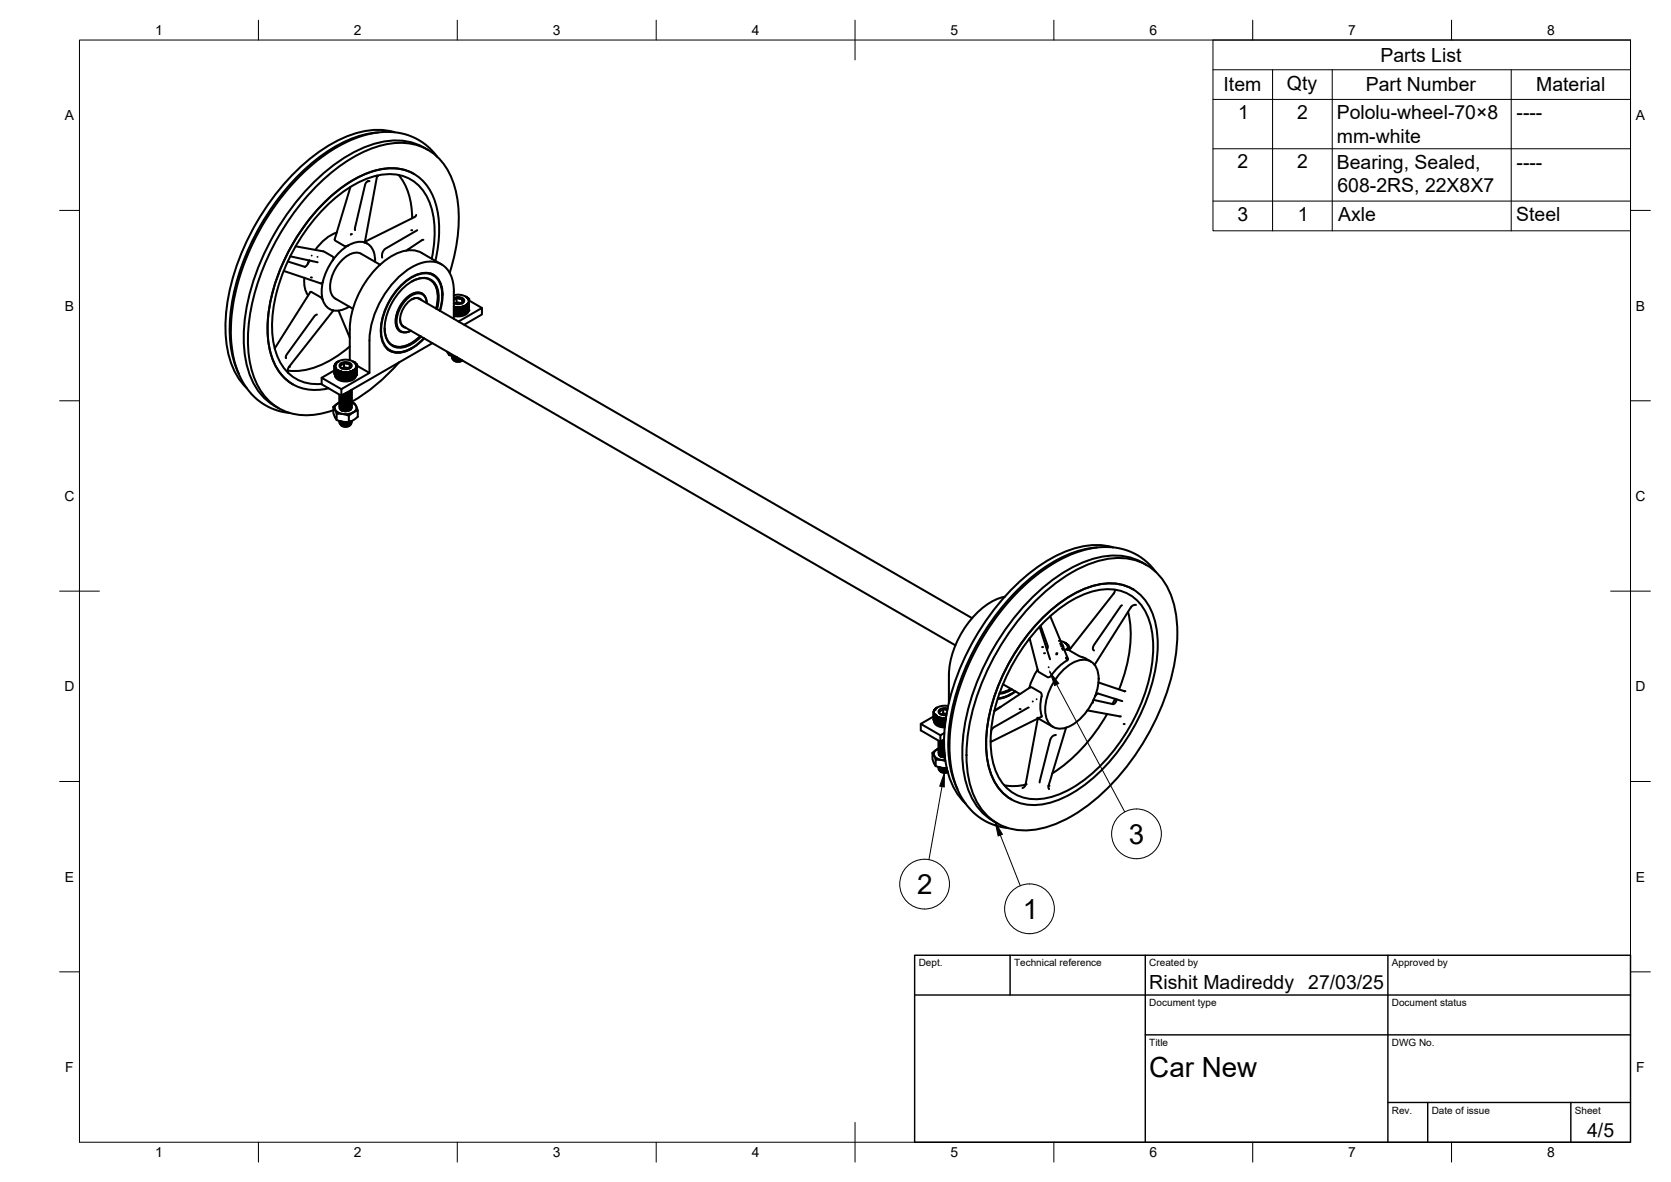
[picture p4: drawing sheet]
<svg xmlns="http://www.w3.org/2000/svg" width="420mm" height="297mm" viewBox="0 0 420 297" stroke-linecap="round" stroke-linejoin="round" font-family="sans-serif">
<!-- layer: Visible -->
<g fill="none" stroke="#000" stroke-width=".51">
<path d="M95.1 33.3a30 30 0 0 0-17.2 8.1 60.9 60.9 0 0 0-20 37.5 28.2 28.2 0 0 0 2.2 15.1M99.2 33.2a19 19 0 0 0-13.3 1.7 51.1 51.1 0 0 0-21.4 21.1 53.3 53.3 0 0 0-7.8 27.2 20.5 20.5 0 0 0 5.4 14.4M107.6 37.7a15.5 15.5 0 0 0-14.3-1.3 43.4 43.4 0 0 0-19.7 15.4 57.3 57.3 0 0 0-12.3 33 22.2 22.2 0 0 0 4.1 14 14.6 14.6 0 0 0 4.7 3.8M109.9 39.4a15.7 15.7 0 0 0-17-5.7 39.5 39.5 0 0 0-19.7 12.9 60.1 60.1 0 0 0-15.1 34.2 24.9 24.9 0 0 0 4.7 17.7 14.8 14.8 0 0 0 10 5.3M84.7 58.4a11.1 11.1 0 0 0-5.4 4.4M88.1 47l-4 13.2 2.4 1.6 .4 .1 .7-.2M88.2 59h.1M92.7 45.5l-.5 .2-.4 .6-2.5 11v.5M94.8 44.1l-3.1 16.8h-.1M100.2 43.9a16.4 16.4 0 0 1 3.4 10.9M104.1 43.7a13.5 13.5 0 0 0-12-.1 40.8 40.8 0 0 0-18.5 17.7 40.8 40.8 0 0 0-6.1 24.9 13.5 13.5 0 0 0 6.1 10.3M104.6 54l-.4 .6-12.4 6.2"/>
<path d="M104.9 57.9l-8 4.6a2.16 2.16 0 0 0-.8 2.2M71.3 68.1l9.3 3.1 .4-.1 .2-.4M72.3 65.7l4.4 1.4M73 64.4l6.9 1.5M74.3 61.9l7 1.3 2.3 1.3a.68 .68 0 0 1 .1 .9M76.5 69.8l.1 2.2 .3 1.2 .6 1M77.4 66.3l.4-.9-.4 .9-.8 .8M78.4 64.2h.1M79.7 79l-.6 .5-7 9.5-.3 .7 .1 .3M79.8 64.6h.1M81.2 75.5l-.6-.8-2.5-1.4-9 14.3M81.2 70.7l-.3 2.2 .3 2.6"/>
<path d="M81.2 75.5a3.8 3.8 0 0 0 5.8 2l.8-.4M83.8 78l-11.1 14.2a1.61 1.61 0 0 0-.2 1.5M85.1 78.1l2.8 6.7M87.6 61.7a4.2 4.2 0 0 1 5.8 .5l.7 1.6 .2 2M87.6 61.7a15 15 0 0 0-6.4 9M91.7 60.9l.7 .3M95.6 66.5l-4.7-2.7a4 4 0 0 0-4.7 1.4 9.2 9.2 0 0 0-3 8.4l.7 1.1 .4 .4 4.5 2.5M102 75.1a3.7 3.7 0 0 1 4.1-1.3 2.6 2.6 0 0 1 1.2 2.4 2.3 2.3 0 0 0-1.3-2.3 2.3 2.3 0 0 0-2.6 .4 8.1 8.1 0 0 0-3.6 7.2 2.19 2.19 0 0 0 3.5 1.6 2.37 2.37 0 0 1-2.7 .1 2.37 2.37 0 0 1-1.1-2.5 8.6 8.6 0 0 1 2.5-5.6zM102.7 62.6l-.1 .3M103.5 75.3l.8-.4 1.1 .2 139 80.2M103.5 70.8a4.1 4.1 0 0 1 5.8 .6 7.8 7.8 0 0 1 .4 6.2M106 75.4a2.04 2.04 0 0 0-3 .2 5.7 5.7 0 0 0-2.1 5.9l.6 .7 .5 .2"/>
<path d="M106.1 63.6a7.5 7.5 0 0 0-7.5 .7 23.4 23.4 0 0 0-10.6 18.4M106.1 63.6l4.9 2.8M106.2 73.8a3.1 3.1 0 0 0-3.8 .9 7.4 7.4 0 0 0-2.6 7.7l.9 .9M106.5 60.3l-4.3 2.7M108.1 70.3a5.7 5.7 0 0 1 1.8 6.1l-.2 1.1M108.1 68.7a5.2 5.2 0 0 1 3.1 5.5M108.6 65a23.9 23.9 0 0 0-1-15.1 10.5 10.5 0 0 0-12.5-5.8 29.5 29.5 0 0 0-15.2 10 45.6 45.6 0 0 0-11.5 27.2 17 17 0 0 0 3.6 12 10.2 10.2 0 0 0 8.9 3.2M108.6 68.9l.3 .1M109.5 65.5a25.4 25.4 0 0 0-1.1-17.2 11.3 11.3 0 0 0-13.8-5.5 34.2 34.2 0 0 0-17.2 12.8 46.3 46.3 0 0 0-10.1 27.8 16.2 16.2 0 0 0 4.9 12.2 11.7 11.7 0 0 0 10.4 2M109.9 77.7a7.7 7.7 0 0 0-.7-6.7 4.5 4.5 0 0 0-6-.1 14.5 14.5 0 0 0-6.4 13.1 3.8 3.8 0 0 0 5.4 3.1 10.1 10.1 0 0 0 3.7-2.5M110.6 78.1a8.7 8.7 0 0 0-.7-8.1 4.5 4.5 0 0 0-5.7-.6 16.6 16.6 0 0 0-8.3 14.4 4.4 4.4 0 0 0 5 4.7 10.5 10.5 0 0 0 5.7-3.5M110.6 78.1a8.8 8.8 0 0 0-.6-8.2 4.9 4.9 0 0 0-6.3-.4 16.8 16.8 0 0 0-7.9 14.8 4.5 4.5 0 0 0 7 3.7 12.8 12.8 0 0 0 3.9-3"/>
<path d="M113.1 68.6a38.5 38.5 0 0 0 1.1-22 14 14 0 0 0-17.6-10.2 39.4 39.4 0 0 0-20 13.7 59.4 59.4 0 0 0-14.2 34 23.6 23.6 0 0 0 4 15.3 13.7 13.7 0 0 0 13.9 4.6l3.5-.9M114.1 75.4l.7-.6 .7 .3 .7-.1 .4 .8-.4 .4M114.1 79h.1M114.1 74.2a4.3 4.3 0 0 1 3 .3M114.1 73.3v6.8M114.1 77.1l.1 1.8M114.1 74.9l1.3-.2a.93 .93 0 0 1 1 .2 .93 .93 0 0 1 .2 1l-1.2 .5-1.3-.2M114.1 73.3a7.7 7.7 0 0 0-3.1-6.9 7.3 7.3 0 0 0-7.5 .8 23.4 23.4 0 0 0-10.6 18.3v8.2l-7.1 4.1v1.6l22.9-13.2M114.2 78.9v.1M114.2 77.1v.1M114.3 79h.1M114.3 77.1h.1"/>
<path d="M114.3 77.1v1.9M114.4 77.1v1.9M114.4 77.2h.1M114.4 79h.1M114.5 79h.1M114.5 77.2v1.8M114.5 77.2h.1M114.6 77.2h.1M114.6 77.2v1.8M114.6 79h.1M114.7 79h.1M114.7 79l.1 .1"/>
<path d="M114.7 77.2v1.8M114.7 77.2h.1M114.8 77.2h.1M114.8 77.2v.1M114.8 77.3v1.7M114.8 79h.1M114.8 74.8v1.2M114.9 79.1h.1M115 77.2h.1M115 79.1h.1M115 77.2l-.1 1.8M115 77.2l-.1 .1"/>
<path d="M115 77.2v.1M115 77.3l-.1 1.8M115 79v.1M115.1 77.3v1.8M115.2 79v.1M115.2 77.2h.1M115.2 79.1h.1M115.2 77.2h-.1M115.2 77.2v.1M115.2 77.3v1.8M115.4 77.2h.1M115.4 77.3v1.8"/>
<path d="M115.4 79.1h.1M115.4 77.2v.1M115.6 79.1h.1M115.6 77.3v1.7M115.6 79h.1M115.6 77.2h.1M115.6 77.2v.1M115.6 77.2v1.8M115.6 79v.1M115.7 79h-.1M115.8 77.2h.1M115.8 79h.1"/>
<path d="M115.8 77.2v1.8M115.9 77.2h.1M115.9 79h.1M116 77.1v1.9zM116 77.2h.1M116 77.1l.1 .1M116.2 75v1.2l-1.4-.2-.5 .3M116.2 79h.1M116.2 77.1h.1M116.2 77.1v1.8M116.2 77.1v.1M116.2 78.9v.1"/>
<path d="M116.3 77.1h.1M116.3 77.2v1.7M116.4 77h.1M116.4 78.9h.1M116.4 77v1.9M116.4 77v.1M116.5 77.1h.1M116.5 77.1v1.8M116.5 78.9h.1M116.6 77h.1M116.6 78.9h.1M116.6 77v1.8"/>
<path d="M116.6 77v.1M116.6 78.8v.1M116.7 78.8h-.1M116.8 78.8h.1M116.8 77h.1M116.8 78.7v.1M116.8 76.9v.1M116.8 76.9h.1M116.8 77v1.8M116.9 78.7h.1M116.9 76.8h.1M116.9 76.8v1.9"/>
<path d="M116.9 76.9h.1M116.9 76.8l.1 .1M117 78.7h-.1M117 76.9h.1M117 76.9v1.8M117 78.6v.1M117.1 78.6h.1M117.1 76.8h.1M117.1 74.5v.1M117.1 76.7v.1M117.1 76.8v1.8M117.1 74.6h.1"/>
<path d="M117.2 78.6h-.1M117.2 74.6h.1M117.2 78.5l-.1 .1M117.2 78.5h.1M117.3 76.7l-.1 1.8M117.3 74.7h.1M117.3 78.5h-.1M117.3 76.7v1.8M117.3 76.7h.1M117.3 74.6h.1M117.3 78.5h.1M117.3 76.6h.1"/>
<path d="M117.4 76.6h.1M117.4 76.5v1.9M117.4 76.6v1.8M117.4 74.7l.1 .1M117.4 74.7v.1M117.4 78.4h.1M117.5 74.8v.1M117.5 76.5h.1M117.5 76.5v1.8M117.5 74.8h.1M117.5 78.3l-.2 .2M117.5 78.3h.1"/>
<path d="M117.5 74.9l.2 .1M117.6 74.9h.1M117.6 76.4h.1M117.6 76.3v.1M117.6 76.4v1.8M117.6 78.2h.1M117.7 74.9v.1M117.7 78.2h.1M117.7 75.1h.1M117.7 76.2v.1M117.7 76.2h.1M117.7 76.3v1.8"/>
<path d="M117.7 78.1l-.2 .2M117.7 78.1h.1M117.7 75.1l.1 .2M117.7 76.3h.1M117.8 78l-.1 .1M117.8 75.1v.1M117.8 75.2h.1M117.8 76.2h.1M117.8 76.1v.1M117.8 76.1h.1M117.8 78h.1M117.8 77.9v.1"/>
<path d="M117.9 76h.1M117.8 75.3h.1M117.8 76.2v1.8M117.9 76v.1M117.9 75.3h.1M117.9 75.9h.1M117.9 75.4h.1M117.9 77.8a2.28 2.28 0 0 1-2.8 1.7l-1-.1M117.9 76l-.1 1.9M117.9 75.3v.1M117.9 77.8v.1M117.9 77.8h.1"/>
<path d="M117.9 75.8h.1M117.9 75.7h.1M117.9 75.5v.1M117.9 75.5h.1M117.9 75.9v.1M117.9 75.4v.2M117.9 77.7h.1M117.9 75.7v1.8M117.9 75.6v.1M117.9 75.8v1.9M117.9 77.6v.1M117.9 77.6h.1"/>
<path d="M117.9 75.5l3.3 1.9M73.6 96.5v.1M80.9 94.9l4.9 2.9M84.1 93.1l-3.2 1.8v1.7l4.9 2.8M84.1 91.9v1.9M84.1 92.1v1.8M84.2 92h-.1M84.2 91.8h.1M84.2 91.9h.1M84.2 92.2v2v-.3M84.2 93.9h.1M84.2 92.1h.1"/>
<path d="M84.2 91.8v.1M84.2 92h.1M84.2 92.2h.1M84.2 92.1v.1M84.2 94h.1M84.2 91.7h.1M84.2 91.7v.1M84.2 92.4h.1M84.2 92.4v1.8M84.2 94.1v.1M84.2 94.2l.1 .1M84.2 92.3v.1"/>
<path d="M84.2 91.6h.1M84.3 92.5v1.8M84.3 91.5l-.1 .1M84.3 94.3h.1M84.3 92.5h.1M84.3 91.5h.1M84.3 94.3l.2 .2M84.3 92.4v.1M84.3 92.6l.1 1.8M84.3 94.4h.1M84.4 94.4h.1M84.4 92.6h-.1"/>
<path d="M84.4 92.6h.1M84.4 91.4h.1M84.4 91.4h-.1M84.4 92.7l.1 1.8M84.4 92.7v1.8M84.4 91.3l-.1 .2M84.4 94.5h.1M84.4 91.3h.1M84.4 92.7h.1M84.5 91.3h.1M84.5 94.6h.1M84.5 94.5h.1"/>
<path d="M84.5 91.3h-.1M84.5 91.2v.1M84.5 92.8l.1 1.8M84.6 92.8h.1M84.6 91.2h-.1M84.6 94.6v.1M84.6 94.7l.2 .1M84.6 92.8v.1M84.6 91.1v.1M84.6 94.7h.1M84.7 91.1h.1M84.7 94.7h.1"/>
<path d="M84.7 92.9h.1M84.7 92.9v1.8M84.7 94.7v.1M84.7 91v.1M84.8 93v1.8M84.8 93h.1M84.8 94.8v.1M84.8 94.8h.1M84.8 91h.1M84.8 90.9h.1M84.8 94.9h.1M84.9 93.1v1.8"/>
<path d="M84.9 94.9h.1M84.9 93.1h.1M84.9 94.9l.1 .1M85 90.9l-.4 .3M85 93.1h-.1M85 94.9h.1M85 93.1h.1M85 90.9a4 4 0 0 1 4 .1M85 93.1v1.8M85.1 93.2v1.8M85.1 95h.1M85.1 93.2h.1"/>
<path d="M85.1 93.1v.1M85.2 93.3v1.8M85.2 95.1h.1M85.3 93.3v1.8M85.3 95.1h.1M85.3 93.3h-.1M85.3 93.3h.1M85.4 99.2v.1M85.4 95.2h.1M85.4 93.3l.1 1.9M85.4 93.4v1.8M85.4 95.1v.1"/>
<path d="M85.5 93.3l-.1 .1M85.5 95.2h.1M85.5 93.3v.1M85.5 91.5a2.02 2.02 0 0 1 2.9 .2 1.34 1.34 0 0 1-1.7 1.1 .94 .94 0 0 1-1-.3 .94 .94 0 0 1-.2-1zM85.6 95.2h.1M85.6 93.4h.1M85.6 93.4v1.8M85.7 93.4v1.8M85.7 93.4h.1M85.7 95.2h.1M85.8 93.5l.1 1.8M85.8 93.4v.1"/>
<path d="M85.9 92.5l-.1-.1a.44 .44 0 0 1-.3-.5 .44 .44 0 0 1 .5-.3l.5-.4 .9 .2a.63 .63 0 0 1 .8 .7l.1 .1-.4 .4M85.9 93.4l-.1 .1M85.9 93.4v1.9M85.9 95.3h.1M85.9 93.4v.1M86 95.3h.1M86 93.5v1.8M86 93.5h.1M86.1 93.5v1.8M86.1 93.5h.1M86.1 95.3h.1M86.2 93.6v1.7"/>
<path d="M86.2 95.3v.1M86.2 95.4h.1M86.2 93.5v.1M86.3 100h1M86.3 93.5h.1M86.3 93.5h-.1M86.3 93.5v1.8M86.3 93.5v.1M86.3 95.3v.1M86.4 95.4h.1M86.4 93.5v.1M86.5 93.5l-.1 1.9"/>
<path d="M86.5 93.5v1.9M86.5 93.5v.1M86.5 91.2v1.1M86.5 95.4h.1M86.7 95.4h.1M86.7 93.5h.1M86.7 93.5v1.9M86.7 93.6l-.1 1.8M86.7 93.6h.1M86.9 93.5v1.9zM86.9 93.6h.1M87 98.8a1.58 1.58 0 0 0 1.4-.8 1.44 1.44 0 0 1-1.5 .8h.4"/>
<path d="M87.1 93.5v1.9zM87.1 93.6h.1M87.3 95.4h.1M87.3 93.5l.1 1.9M87.3 93.5v1.9M87.3 93.5v.1M87.3 99.6h-1M87.4 95.4h.1M87.5 95.3v.1M87.5 95.4h.1M87.5 93.5h.1M87.5 93.5v1.8"/>
<path d="M87.5 93.5v.1M87.6 93.5v.1M87.6 93.6v1.7M87.6 95.3v.1M87.7 93.5h.1M87.7 93.5v1.8M87.7 95.3h.1M87.8 95.3h-.1M87.8 93.5h.1M87.8 93.5v1.8M87.8 95.3h.1M87.9 93.4h.1"/>
<path d="M87.9 93.4v1.9M87.9 91.4v1.1M87.9 93.4v.1M87.9 95.3h.1M87.9 92.5l-1.4-.2-.5 .3M87.9 93.4l.1 1.9M87.9 82.7v7.8M88 93.4v.1M88 95.3h-.1M88 87.1a21.9 21.9 0 0 1-14.5 6.1l-1.1-.1M88 95.2v.1M88.1 95.2h.1"/>
<path d="M88.2 93.4h.1M88.1 93.4h.1M88.2 95.2h-.1M88.2 93.4l-.1 1.8M88.2 95.2h.1M88.3 95.2h.1M88.3 93.3v.1M88.3 93.3l.1 .1M88.3 93.4v1.8M88.4 95.1v.1M88.4 99.7a1.58 1.58 0 0 1-2.5 1l-.4-.3-.1-.5M88.4 99.3a1.58 1.58 0 0 1-2.5 1l-.4-.3-.1-.5"/>
<path d="M88.4 98.9a1.67 1.67 0 0 1-2.8 .8l-.2-.5M88.4 98.4a1.48 1.48 0 0 1-2.1 1.1l-.4-.1M88.4 98a1.48 1.48 0 0 1-2.1 1.2M88.4 98.3a1.64 1.64 0 0 1-2.1 .9h1M88.4 98.6a1.75 1.75 0 0 1-2.7 .8M88.4 99a1.71 1.71 0 0 1-3 .3M88.4 99.4a1.69 1.69 0 0 1-3 .2M88.4 99.9a1.71 1.71 0 0 1-3 .2v-.1M88.4 98.2v.1M88.5 95.1h.1M88.5 93.2h.1M88.5 93.2v1.9"/>
<path d="M88.5 93.3h.1M88.5 93.2v.1M88.5 93.3v1.8M88.6 95.1h-.1M88.6 93.1v1.9zM88.7 95h.1M88.8 93.1h.1M88.8 93.1v1.8M88.8 94.9h.1M88.8 94.9v.1M88.9 93.1v1.8M88.9 93.1h.1"/>
<path d="M88.9 94.9h.1M88.9 90.9l.1 .1M89 93v.1M89 93.1v1.7M89 94.9h-.2M89 90.9h.1M89 94.8v.1M89 93h.1M89 91h.1M89 93v1.8M89.1 91h.1M89.1 92.9h.1"/>
<path d="M89.1 92.9v1.8M89.1 94.7h.1M89.1 91v.1M89.1 94.7l-.1 .1M89.1 91.1l.1 .1M89.1 91.1h.1M89.2 94.7h-.1M89.2 91.2h.1M89.2 91.1l.1 .1M89.2 92.8v.1M89.2 91.2l.1 .1M89.3 94.6h-.1"/>
<path d="M89.3 92.8l-.1 1.8M89.3 92.8v1.8M89.3 92.7h.1M89.3 91.3h.1M89.3 94.5h.1M89.3 94.6l-.2 .1M89.3 91.2v.1M89.3 92.7v1.8M89.3 91.3l.2 .2M89.4 94.5h-.1M89.4 91.3h.1M89.4 91.4h.1"/>
<path d="M89.4 92.7v1.8M89.4 92.6h.1M89.4 94.4h.1M89.5 94.4h-.1M89.5 92.6v1.8M89.5 91.5h.1M89.5 92.5h.1M89.5 94.3l-.2 .2M89.5 94.3h.1M89.5 91.6h.1M89.5 91.5l.1 .1M89.5 92.5v1.8"/>
<path d="M89.6 92.4h.1M89.6 92.4h-.1M89.6 92.2h.1M89.6 92.2v.1M89.6 91.6h.1M89.6 92.3v.1M89.6 94.2l-.1 .1M89.6 94.1v.1M89.6 91.7h.1M89.6 91.7v.3M89.6 92.3v2a2.64 2.64 0 0 1-3.5 1.5l-1.3-.5a1.15 1.15 0 0 1-.6-1.1M89.6 94.1h.1"/>
<path d="M89.6 94h.1M89.6 92.1v.1M89.6 92h.1M89.6 91.8l3.3 1.9M89.6 92.1h.1M89.6 91.8v.1M89.6 91.9h.1M89.6 93.9h.1M89.6 92v1.8M89.6 92.1v1.9M96.7 82.5a4.1 4.1 0 0 0 3.5 4.7 7.8 7.8 0 0 0 5.5-2.7M97.6 87.9l.3 .2"/>
<path d="M100.4 91a46.7 46.7 0 0 1-12 10M100.6 80.2l.2 .9 .6 .9 138.8 80.2M103.4 87.5a5.2 5.2 0 0 1-6.2 .1M103.5 87.5l-.1 .1M105.7 84.5a6.9 6.9 0 0 1-6.4 2.5l-.7-.2M112.5 88.4a1.6 1.6 0 0 0 1.6 1.2l.6 .1M112.9 88.7v.5M113.7 89.8a1.57 1.57 0 0 0 2.3 .7M113.7 89.7a1.29 1.29 0 0 0 1.9 .9l.4-.2M113.9 90.3l.1 .1a1.84 1.84 0 0 0 2.2 .2M114 89.6l1 .2M114.2 89.6l.7 .2"/>
<path d="M114.6 90.6h1M114.6 89.8l.4 .1M115.3 80.8l5.9-3.4v1.6l-4.5 2.6M115.5 90.2a1.48 1.48 0 0 1-1.8-.7 1.47 1.47 0 0 0 1.9 .7h-1M116.2 90.6l-.8 .3-1.2-.2M83.8 102.2l1.6-1.1a1.5 1.5 0 0 0-1.1 1.8M84.2 102.9l.4 1.1h1.6M84.2 102.9l-.4-.7 .1 1.9a2.22 2.22 0 0 0 2.6 1.9h1.2M84.3 102.9l.9 .8 1 .3M84.6 104v1.6M85.4 100.9h.1M85.4 101.7h.1"/>
<path d="M85.4 102.3a1.34 1.34 0 0 0 2 1l.8-.4M85.7 105.9a2.39 2.39 0 0 0 1.9 .1M85.9 105.9l.7 .2h.8M85.9 107l.8 .3 1-.2M86.2 104l1.5 .5M86.3 106.9h1M86.3 106.1h1M86.3 103.3h1M86.3 102.9h1M86.3 102h1M86.3 101.6h1M86.3 101.2h1"/>
<path d="M86.3 100.4h1M87.3 106.5h-1M87.3 102.4l-1 .1M87.3 100.8h-1M87.9 107l-.2 .1M88.2 102.9l-.3 .2M88.3 105.8a1.81 1.81 0 0 1-2.9 0 1.87 1.87 0 0 0 2.9 0M88.3 106.3a1.64 1.64 0 0 1-2.7 .3M88.4 105.8a1.6 1.6 0 0 1-2.5 1l-.4-.3-.1-.5M88.4 102.1a1.67 1.67 0 0 1-2.7 .9l-.3-.5M88.4 101.7a1.58 1.58 0 0 1-2.5 1l-.4-.3-.1-.5M88.4 101.3a1.6 1.6 0 0 1-2.5 1l-.4-.3-.1-.5"/>
<path d="M88.4 100.9a1.58 1.58 0 0 1-2.5 1l-.5-.4v-.4M88.4 100.5a1.58 1.58 0 0 1-2.5 1l-.4-.3-.1-.5M88.4 100.1a1.6 1.6 0 0 1-2.5 1l-.4-.3-.1-.5M88.4 102.4l-.2 .5M88.4 101.1a1.97 1.97 0 0 1 1.5 1.7l.1 1.9-1.2 .9-1.1 .4v-1.5l1.1-.9 1.2-.4M88.4 100.3a1.7 1.7 0 0 1-3 .2M88.4 100.7a1.78 1.78 0 0 1-2.9 .5l-.1-.3M88.4 101.1a1.74 1.74 0 0 1-3 .2M88.4 101.5a1.71 1.71 0 0 1-3 .2M88.4 101.9a1.7 1.7 0 0 1-3 .2M88.4 102.3a1.84 1.84 0 0 1-2.6 .8h.1M88.4 106a1.7 1.7 0 0 1-3 .2"/>
<path d="M88.4 101.1h.1M88.4 102.3h.1M88.4 101.1a1.33 1.33 0 0 1 1.2 1.3 1.33 1.33 0 0 1-1.1 1.4l-1.4 .3-.9-.1M275.8 137.6a30 30 0 0 0-17.2 8.1 60.9 60.9 0 0 0-20 37.5 28.2 28.2 0 0 0 2.1 15.1M279.9 137.6a19 19 0 0 0-13.4 1.6 51.1 51.1 0 0 0-21.4 21.2 53.3 53.3 0 0 0-7.7 27.1 20.5 20.5 0 0 0 5.4 14.4M252.6 150a17.9 17.9 0 0 0-10.9 9.1 21.7 21.7 0 0 0-3.1 10.5v7M260.5 150.9a37 37 0 0 1 17-10.3 13.9 13.9 0 0 1 17.3 10 38.1 38.1 0 0 1-1 22.2 60.1 60.1 0 0 1-22.4 31.1 24.2 24.2 0 0 1-15.3 4.7 13.8 13.8 0 0 1-11.9-10.3 38.1 38.1 0 0 1 1.1-22.2 63.4 63.4 0 0 1 15.2-25.2zM261.4 157.5l2.6 8.2M261.5 156a30.1 30.1 0 0 1 15.2-9.2 11.2 11.2 0 0 1 13.2 7.6 29 29 0 0 1-.3 17.8 49.3 49.3 0 0 1-18.4 26.1 18.9 18.9 0 0 1-13.6 3.8 11.5 11.5 0 0 1-9-9.3 35.2 35.2 0 0 1 3.1-22.2 51.6 51.6 0 0 1 9.8-14.6zM261.6 157.2l1.9 5.2-.3 .9M263.1 155.8a26.8 26.8 0 0 1 13.2-7.5 10.6 10.6 0 0 1 12.5 7.2 29.7 29.7 0 0 1-1.1 19.3 45 45 0 0 1-18.2 23.3 15.7 15.7 0 0 1-12.6 2.2 11.3 11.3 0 0 1-7.2-8.5 32.9 32.9 0 0 1 2.4-19.7 48.7 48.7 0 0 1 11-16.3zM264.1 154.9l4.4 10.7-.1 .3a15.8 15.8 0 0 0-4.4 4.2h-.6l-2.3-1.3-2.2-8.4"/>
<path d="M280.4 148.2l-.4 .9-11.1 14.3 2.3 1.4 1.8 .7M282.1 152.1l-7.1 10a.9 .9 0 0 0 .1 1.4M283.6 153.7a32.4 32.4 0 0 1-2.2 19.5M284.8 148a13.5 13.5 0 0 0-12-.1 40.8 40.8 0 0 0-18.5 17.7 40.8 40.8 0 0 0-6.1 25 13.5 13.5 0 0 0 6.1 10.3M285.6 152l-.7 .2-.5 .4-9.2 14.5M288.3 142a15.5 15.5 0 0 0-14.3-1.3 43.4 43.4 0 0 0-19.7 15.5 57.3 57.3 0 0 0-12.3 32.9 22.2 22.2 0 0 0 4.1 14.1l2.3 2.2 1.3 .9M290.6 143.7a15.8 15.8 0 0 0-16.8-5.8 39.2 39.2 0 0 0-19.6 12.7 60.3 60.3 0 0 0-15.4 34.3 25.5 25.5 0 0 0 4.2 17.4 14.9 14.9 0 0 0 10.4 5.8M234.8 179h.1M234.8 179v1.8M234.8 178.8v.2M234.8 179.1v1.9M234.8 179.1h.1"/>
<path d="M234.8 178.9h.1M234.8 178.8h.1M234.8 178.7h.1M234.8 179.2h.1M234.8 179.2v.1M234.8 179.3l.1 1.9M234.8 178.6v.2M234.9 179.3h-.1M234.9 178.6l-.1 .1M234.9 178.6h.1M234.9 179.3v.1M234.9 179.3h.1"/>
<path d="M234.9 179.5v1.8M234.9 178.5h.1M234.9 179.4h.1M234.9 179.5h.1M235 178.4l-.1 .2M235 178.4h.1M235 179.5l.1 2M235 179.6h.1M235 178.3h.1M235.1 179.7v1.8M235.1 178.2h.1M235.1 179.7h.1"/>
<path d="M235.1 179.7l.1 1.9M235.1 179.6v.1M235.1 178.2v.1M235.2 178.1l-.2 .2M235.2 179.8v1.8M235.2 178.1h.1M235.2 179.8h.1M235.2 179.7v.1M235.3 179.9v1.8M235.3 178l-.1 .1M235.3 179.9h.1M235.3 178h.1"/>
<path d="M235.4 178h-.1M235.4 179.9h-.1M235.4 177.9h.1M235.4 180h.1M235.5 179.9l-.1 .1M235.5 177.9h.1M235.5 177.9h-.1M235.5 179.9v.1M235.5 180v1.8M237.2 178.1v1.2M238 179.4l-.8-.1-.6 .3M238.2 178.4h-.3a1.2 1.2 0 0 0-1.5 .3h-.3l.4 .8"/>
<path d="M238.3 178h-1.2a.83 .83 0 0 0-1 .5 .83 .83 0 0 0 .4 1l1.5 .2M238.4 177.4a4 4 0 0 0-2.9 .5M251.6 177.6l-1.6 .9M252.2 172l4.3 2.4M254.1 174.5l-1.6 .7-1.6 .4M254.2 173.1l-1.4 .7-1.4 .3M254.3 173.1l-1.5 .8-1.4 .3M254.5 173.2l-1.7 .8-1.5 .3M255.3 173.7l-2.6 1.4-1.8 .4M255.4 173.8l-2.7 1.4-1.8 .4M258.7 177.8l-8.8 5-.6 .7-.1 .8M258.7 160.7l.3 .2"/>
<path d="M259.7 176.3h.1M260.7 175.7h.1M260.9 168.3l-1.1 1.9-1 2.7M261.9 175v-.6l-.2-.4-2.6-1.3-9.1 6M261.9 179.9v.2l-12.8 6.4M261.9 175l-.3 2.2 .3 2.6M263.7 167.7h.1M264.1 168.9h.1M266.5 161.7h.1M266.7 161.1l1.4 .7M266.9 168.8a8 8 0 0 1 6.3-3 4.1 4.1 0 0 1 3 4.8 14.5 14.5 0 0 1-7.7 12.1 3.8 3.8 0 0 1-5.6-3.3 14.2 14.2 0 0 1 4-10.6zM267.1 162l.3 .7"/>
<path d="M267.1 163h.1M267.2 163.3h.1M267.6 163.3h1.3M267.9 161.6h.1M268 161.7h.1M268.1 161.7h.1M268.1 165.3h.1M268.1 161.8h.1M268.2 161.8h.1M268.2 161.8v.1M268.2 161.9h.1M268.3 161.9l.1 .2"/>
<path d="M268.3 161.9h.1M268.4 163.2h.1M268.4 162h.1M268.4 162v.1M268.4 163.1h.1M268.4 162.1h.1M268.4 163h.1M268.5 162.2h.1M268.4 162.9l.1 .1M268.4 163.1v.1M268.5 163h.1M268.5 162.2v.1"/>
<path d="M268.5 162.3v.2M268.5 162.4h.1M268.5 162.7v.1M268.5 162.5h.1M268.5 163v.2M268.5 162.9v.3M268.5 162.9h.1M268.5 162.6v.1M268.5 162.6h.1M268.5 162.3v.1M268.5 162.4l.7 .5M268.5 162.8v.1"/>
<path d="M268.5 162.8v.5v-.4M268.5 162.5l.1 .1M268.5 162.7l.1 .1M268.6 162.6v.7v-.5M268.6 162.6v.1M268.6 162.6h.1M273 165.5l1.3 .7M273.4 178.5l8.2 1.5M274.8 176.1v.5M275.3 175l.8-.7 6.1 1.9M276.2 171.5l6.6 2.2M278.4 179.4a42.5 42.5 0 0 1-13.8 14.9"/>
<path d="M280.4 175.6l-.7 1.3M280.8 175.8l-.4 .8-.4 .4-5-1.1M231.5 181.9l5 2.9M234.5 189.2l1.6-1.1a1.32 1.32 0 0 0-1.2 1.2 1.32 1.32 0 0 0 .9 1.4l1.9 .4M234.8 180l-3.3 1.9v1.6l5 2.9M234.8 180.9v.2M234.8 180.9h.1M234.8 181h.1M234.8 181.1a2.25 2.25 0 0 0 2.7 1.7M234.8 181.1h.1M234.9 181.1v.1M234.9 181.2v.1"/>
<path d="M234.9 181.2h.1M234.9 181.3h.1M234.9 181.3l.1 .1M235 181.3v.1M235 181.4h.1M235.1 181.5h.1M235.2 181.6h.1M235.2 181.6l.2 .2M235.3 191v1.5M235.3 181.7h.1M235.4 181.8h.1M235.4 180v1.8"/>
<path d="M235.5 181.8l.1 .1M235.6 180.1h.1M235.6 180.1v1.8M235.6 181.9h.1M235.7 180.2l.1 1.8M235.7 181.9v.1M235.7 182h.1M235.7 180.1v.1M235.8 180.1l-.1 .1M235.8 182h.1M235.8 180.1v.1M235.9 180.3v1.8"/>
<path d="M235.9 182h.1M235.9 180.2h.1M235.9 182v.1M235.9 180.2v1.9M235.9 180.2v.1M236 189.5a1.27 1.27 0 0 0 1.6 .7M236 186.1a1.12 1.12 0 0 0 1.4 .9M236 186.2a1.06 1.06 0 0 0 1.4 .8h-.5M236 187a1.04 1.04 0 0 0 1.4 .8h-.5M236 187.4a1.07 1.07 0 0 0 1.4 .8h-.5M236 187.8a1.09 1.09 0 0 0 1.4 .8h-.5M236 188.6a1.11 1.11 0 0 0 1.5 .9l-.6-.1"/>
<path d="M236 189a1.13 1.13 0 0 0 1.5 .9l-.6-.1M236 193.1a1.51 1.51 0 0 0 2.2 .7M236 186.6v.1M236 188.2v.1M236.1 193a1.24 1.24 0 0 0 1.7 .9l.4-.1M236.1 188.9a1.07 1.07 0 0 0 1.4 .9M236.1 188.5a1.05 1.05 0 0 0 1.4 .9M236.1 188.1a1.07 1.07 0 0 0 1.3 .9 1.14 1.14 0 0 1-1.4-.7M236.1 187.6a1.06 1.06 0 0 0 1.3 1M236.1 187.2a1.02 1.02 0 0 0 1.3 1M236.1 186.8a1.02 1.02 0 0 0 1.3 1M236.1 186.4a1.04 1.04 0 0 0 1.3 1 1.11 1.11 0 0 1-1.4-.7"/>
<path d="M236.1 180.3v1.8M236.1 182.1h.1M236.1 180.3h.1M236.1 189.3a1.15 1.15 0 0 0 1.5 1M236.2 193.6a1.66 1.66 0 0 0 2.1 .4l-.8 .2-.8-.2M236.3 182.2h.1M236.3 180.3v1.9M236.3 180.3v.1M236.3 180.4h.1M236.3 192.9l.6 .2 1.1-.1M236.4 186.3l1 .3-.5-.1M236.4 182.2l.1-1.8v1.8"/>
<path d="M236.4 182.2h.1M236.5 190.1l1.1 .2-.7-.1M236.5 182.2v.1M236.5 192.9l.9 .2 .6-.1M236.5 180.4v.1M236.5 186.4l.9 .1M236.6 194h.1M236.6 182.3h.1M236.6 180.5l.1 1.8M236.6 180.5v1.8M236.7 182.3h.1M236.7 180.4v.1"/>
<path d="M236.7 180.5h.1M236.8 182.3h.1M236.9 182.3h.1M236.9 180.5v1.8M236.9 180.5h.1M236.9 186.1l.5 .1M236.9 193.9h1.1M236.9 193.5h1.1M236.9 189l.5 .1M236.9 187.4h.5M237 186.1h.4M237.1 180.6v1.8"/>
<path d="M237.1 180.5h.1M237.1 182.4h.1M237.1 180.5v.1M237.1 180.6v1.7M237.1 182.3h.1M237.3 180.6v1.7M237.3 182.3v.1M237.3 180.5h.1M237.3 182.4h.1M237.3 180.5v.1M237.4 184.2l-.9 .6v1.6l.9-.5M237.5 180.5h.1"/>
<path d="M237.5 182.4h.1M237.5 180.6v1.8M237.5 182.3v.1M237.5 180.5v.1M237.6 180.5v.1M237.6 182.4h-.1M237.6 180.6v1.8M237.6 182.3v.1M237.7 191.2l-2.4-.2-.8-1.8 .1 1.9a2.14 2.14 0 0 0 2.2 1.9h1.2M237.7 180.5h.1M237.7 180.5v.8M237.7 180.5v.1"/>
<path d="M237.8 180.5v.1M237.8 180.6v.2M238 193.1h-1.1M238.1 193.4a1.62 1.62 0 0 1-2.1-.6 1.57 1.57 0 0 0 2.1 .6M257.9 197.2l-3.2 .4-2.2-.2M260.9 180.6l-3 16.7-.8 .7M261 180.5l3.8 2.2M263.7 198.2h.1M265.5 184.7a1.62 1.62 0 0 0-1.5 1.4l-2.6 10.5M268.1 182.9l-4.4 14.6 .1 .8M249.7 206.3l1.1 .6M254.3 200.9h.1"/>
</g>
<g fill="#000">
<circle cx="88.2" cy="58.8" r=".25"/>
<circle cx="92.7" cy="45.5" r=".25"/>
<circle cx="94.8" cy="44.3" r=".25"/>
<circle cx="103.4" cy="57.9" r=".25"/>
<circle cx="76.6" cy="69.2" r=".25"/>
<circle cx="78.2" cy="69.7" r=".25"/>
<circle cx="91.6" cy="60.8" r=".25"/>
<circle cx="102.8" cy="62.3" r=".25"/>
<circle cx="114.1" cy="77.1" r=".25"/>
<circle cx="114.2" cy="79" r=".25"/>
<circle cx="114.4" cy="79" r=".25"/>
<circle cx="116" cy="79" r=".25"/>
<circle cx="116.2" cy="79" r=".25"/>
<circle cx="116.4" cy="78.9" r=".25"/>
<circle cx="116.6" cy="78.9" r=".25"/>
<circle cx="116.8" cy="78.8" r=".25"/>
<circle cx="116.9" cy="78.7" r=".25"/>
<circle cx="117.4" cy="76.6" r=".25"/>
<circle cx="117.5" cy="76.5" r=".25"/>
<circle cx="117.6" cy="76.4" r=".25"/>
<circle cx="117.7" cy="76.2" r=".25"/>
<circle cx="117.7" cy="75.1" r=".25"/>
<circle cx="117.7" cy="78.1" r=".25"/>
<circle cx="117.8" cy="78" r=".25"/>
<circle cx="117.8" cy="75.2" r=".25"/>
<circle cx="72.7" cy="92.2" r=".25"/>
<circle cx="84.2" cy="91.8" r=".25"/>
<circle cx="84.2" cy="92.1" r=".25"/>
<circle cx="84.2" cy="91.6" r=".25"/>
<circle cx="84.2" cy="94.2" r=".25"/>
<circle cx="84.3" cy="91.5" r=".25"/>
<circle cx="84.3" cy="94.3" r=".25"/>
<circle cx="84.3" cy="92.5" r=".25"/>
<circle cx="84.4" cy="91.4" r=".25"/>
<circle cx="85" cy="95" r=".25"/>
<circle cx="85" cy="90.9" r=".25"/>
<circle cx="85.1" cy="93.2" r=".25"/>
<circle cx="85.3" cy="95.1" r=".25"/>
<circle cx="85.3" cy="93.2" r=".25"/>
<circle cx="85.5" cy="93.3" r=".25"/>
<circle cx="85.7" cy="93.4" r=".25"/>
<circle cx="85.9" cy="95.3" r=".25"/>
<circle cx="86.1" cy="95.3" r=".25"/>
<circle cx="86.3" cy="95.4" r=".25"/>
<circle cx="86.4" cy="95.4" r=".25"/>
<circle cx="86.5" cy="95.4" r=".25"/>
<circle cx="86.7" cy="95.4" r=".25"/>
<circle cx="86.9" cy="95.4" r=".25"/>
<circle cx="87.1" cy="95.4" r=".25"/>
<circle cx="87.3" cy="95.4" r=".25"/>
<circle cx="87.5" cy="95.4" r=".25"/>
<circle cx="87.7" cy="95.3" r=".25"/>
<circle cx="87.9" cy="95.3" r=".25"/>
<circle cx="88.5" cy="95.1" r=".25"/>
<circle cx="88.6" cy="95" r=".25"/>
<circle cx="88.8" cy="95" r=".25"/>
<circle cx="88.9" cy="91" r=".25"/>
<circle cx="89.4" cy="91.4" r=".25"/>
<circle cx="89.5" cy="92.5" r=".25"/>
<circle cx="89.5" cy="94.3" r=".25"/>
<circle cx="89.5" cy="91.5" r=".25"/>
<circle cx="89.6" cy="94.2" r=".25"/>
<circle cx="89.6" cy="91.6" r=".25"/>
<circle cx="89.6" cy="91.8" r=".25"/>
<circle cx="89.6" cy="92.1" r=".25"/>
<circle cx="113.7" cy="89.5" r=".25"/>
<circle cx="85.4" cy="105.8" r=".25"/>
<circle cx="283.6" cy="153.6" r=".25"/>
<circle cx="284.8" cy="148" r=".25"/>
<circle cx="234.9" cy="178.5" r=".25"/>
<circle cx="235" cy="178.4" r=".25"/>
<circle cx="235" cy="179.5" r=".25"/>
<circle cx="235.1" cy="179.6" r=".25"/>
<circle cx="235.2" cy="179.8" r=".25"/>
<circle cx="235.3" cy="179.9" r=".25"/>
<circle cx="256.4" cy="178.2" r=".25"/>
<circle cx="259.7" cy="179.6" r=".25"/>
<circle cx="261.8" cy="162" r=".25"/>
<circle cx="261.9" cy="162.2" r=".25"/>
<circle cx="262" cy="162.6" r=".25"/>
<circle cx="262.5" cy="164.2" r=".25"/>
<circle cx="265.6" cy="164.4" r=".25"/>
<circle cx="265.6" cy="164.2" r=".25"/>
<circle cx="266.3" cy="161" r=".25"/>
<circle cx="266.7" cy="162.1" r=".25"/>
<circle cx="266.8" cy="162.4" r=".25"/>
<circle cx="267.1" cy="163" r=".25"/>
<circle cx="268" cy="165.3" r=".25"/>
<circle cx="268.1" cy="165.4" r=".25"/>
<circle cx="268.2" cy="165.7" r=".25"/>
<circle cx="268.3" cy="162" r=".25"/>
<circle cx="268.4" cy="163.1" r=".25"/>
<circle cx="268.4" cy="162.1" r=".25"/>
<circle cx="268.5" cy="162.3" r=".25"/>
<circle cx="268.5" cy="162.7" r=".25"/>
<circle cx="268.5" cy="162.5" r=".25"/>
<circle cx="278.6" cy="178.9" r=".25"/>
<circle cx="280.9" cy="174.4" r=".25"/>
<circle cx="282.7" cy="173.7" r=".25"/>
<circle cx="234.9" cy="181.3" r=".25"/>
<circle cx="235" cy="181.4" r=".25"/>
<circle cx="235.8" cy="182" r=".25"/>
<circle cx="235.9" cy="182.1" r=".25"/>
<circle cx="236" cy="192.8" r=".25"/>
<circle cx="236.1" cy="182.1" r=".25"/>
<circle cx="236.3" cy="182.2" r=".25"/>
<circle cx="236.5" cy="190.1" r=".25"/>
<circle cx="236.5" cy="180.4" r=".25"/>
<circle cx="236.5" cy="182.3" r=".25"/>
<circle cx="236.7" cy="182.3" r=".25"/>
<circle cx="257.9" cy="197.1" r=".25"/>
<circle cx="260.8" cy="196.3" r=".25"/>
<circle cx="260.8" cy="180.4" r=".25"/>
<circle cx="263.7" cy="197.5" r=".25"/>
<circle cx="264.4" cy="194.5" r=".25"/>
<circle cx="281.6" cy="180" r=".25"/>
<circle cx="282.5" cy="182" r=".25"/>
</g>
<!-- layer: BORDER -->
<g fill="none" stroke="#000" stroke-width=".25">
<path d="M20 10.1h390v276.9h-390zM65 5.1v5M115 5.1v5M165 5.1v5M215 5.1v10M265 5.1v5M315 5.1v5M365 5.1v5M15 52.9h5M410 52.9h5M15 100.7h5M410 100.7h5"/>
<path d="M15 148.6h10M405 148.6h10M15 196.4h5M410 196.4h5M15 244.2h5M410 244.2h5M65 287v5M115 287v5M165 287v5M215 282.1v9.9M265 287v5M315 287v5"/>
<path d="M365 287v5"/>
</g>
<!-- layer: TITLEBLOCK -->
<path d="M230 240.1h180v46.9h-180zM230 250h180M254 240.1v9.9M288 240.1v46.9M349 240.1v46.9M288 260.1h122M349 277.1h61M359 277.1v9.9M395 277.1v9.9" fill="none" stroke="#000" stroke-width=".36"/>
<!-- layer: Parts Lists -->
<path d="M305 10.1h105v47.9h-105zM305 17.5h105M320 17.5v40.5M335 17.5v40.5M380 17.5v40.5M305 25h105M305 37.4h105M305 50.5h105" fill="none" stroke="#000" stroke-width=".25"/>
<!-- layer: Balloons -->
<g fill="none" stroke="#000" stroke-width=".25">
<circle cx="285.8" cy="209.5" r="6.3"/>
<circle cx="232.5" cy="222.2" r="6.3"/>
<circle cx="258.9" cy="228.4" r="6.3"/>
</g>
<!-- layer: 0 -->
<path d="M264 168.9l2.2 2.9-1 .5zM237.5 194.2l-.1 3.6-1.1-.2zM250.2 206.6l1.9 3.1-1.1 .4z" fill="#000" stroke="#000" stroke-width=".25"/>
<path d="M265.7 172l17.1 32M236.9 197.7l-3.3 18.3M251.5 209.9l5 12.7" fill="none" stroke="#000" stroke-width=".25"/>
<g font-size="7">
<text x="283.8" y="212">3</text>
<text x="230.6" y="224.7">2</text>
<text x="257.2" y="230.9">1</text>
<text x="289" y="270.6">Car New</text>
</g>
<g font-size="4.9">
<text x="347.1" y="15.5">Parts List</text>
<text x="307.7" y="23">Item</text>
<text x="323.6" y="22.5">Qty</text>
<text x="343.4" y="23">Part Number</text>
<text x="386.3" y="23">Material</text>
<text x="311.3" y="29.9">1</text>
<text x="326.2" y="29.9">2</text>
<text x="336.1" y="30">Pololu-wheel-70×8</text>
<text x="336.1" y="35.8">mm-white</text>
<text x="381.3" y="30">----</text>
<text x="311.2" y="42.3">2</text>
<text x="326.2" y="42.3">2</text>
<text x="336.1" y="42.4">Bearing, Sealed,</text>
<text x="381.3" y="42.4">----</text>
<text x="336.3" y="48.4">608-2RS, 22X8X7</text>
<text x="311.1" y="55.5">3</text>
<text x="326.3" y="55.5">1</text>
<text x="336.5" y="55.5">Axle</text>
<text x="381.3" y="55.6">Steel</text>
<text x="289" y="248.5">Rishit Madireddy</text>
<text x="329" y="248.5">27/03/25</text>
<text x="399.1" y="285.7">4/5</text>
</g>
<g font-size="3.5">
<text x="39" y="8.8">1</text>
<text x="89" y="8.8">2</text>
<text x="139" y="8.8">3</text>
<text x="189" y="8.8">4</text>
<text x="239" y="8.8">5</text>
<text x="289" y="8.8">6</text>
<text x="339" y="8.8">7</text>
<text x="389" y="8.8">8</text>
<text x="16.3" y="30.2">A</text>
<text x="411.3" y="30.2">A</text>
<text x="16.3" y="78">B</text>
<text x="411.3" y="78">B</text>
<text x="16.2" y="125.9">C</text>
<text x="411.2" y="125.9">C</text>
<text x="16.2" y="173.7">D</text>
<text x="411.2" y="173.7">D</text>
<text x="16.3" y="221.6">E</text>
<text x="411.3" y="221.6">E</text>
<text x="16.4" y="269.4">F</text>
<text x="411.4" y="269.4">F</text>
<text x="39" y="290.8">1</text>
<text x="89" y="290.8">2</text>
<text x="139" y="290.8">3</text>
<text x="189" y="290.8">4</text>
<text x="239" y="290.8">5</text>
<text x="289" y="290.8">6</text>
<text x="339" y="290.8">7</text>
<text x="389" y="290.8">8</text>
</g>
<g font-size="2.5">
<text x="231" y="242.9">Dept.</text>
<text x="255" y="242.9">Technical reference</text>
<text x="289" y="242.9">Created by</text>
<text x="350" y="242.9">Approved by</text>
<text x="289" y="252.8">Document type</text>
<text x="350" y="252.8">Document status</text>
<text x="289" y="262.9">Title</text>
<text x="350" y="262.9">DWG No.</text>
<text x="350" y="279.9">Rev.</text>
<text x="360" y="279.9">Date of issue</text>
<text x="396" y="279.9">Sheet</text>
</g>
</svg>
